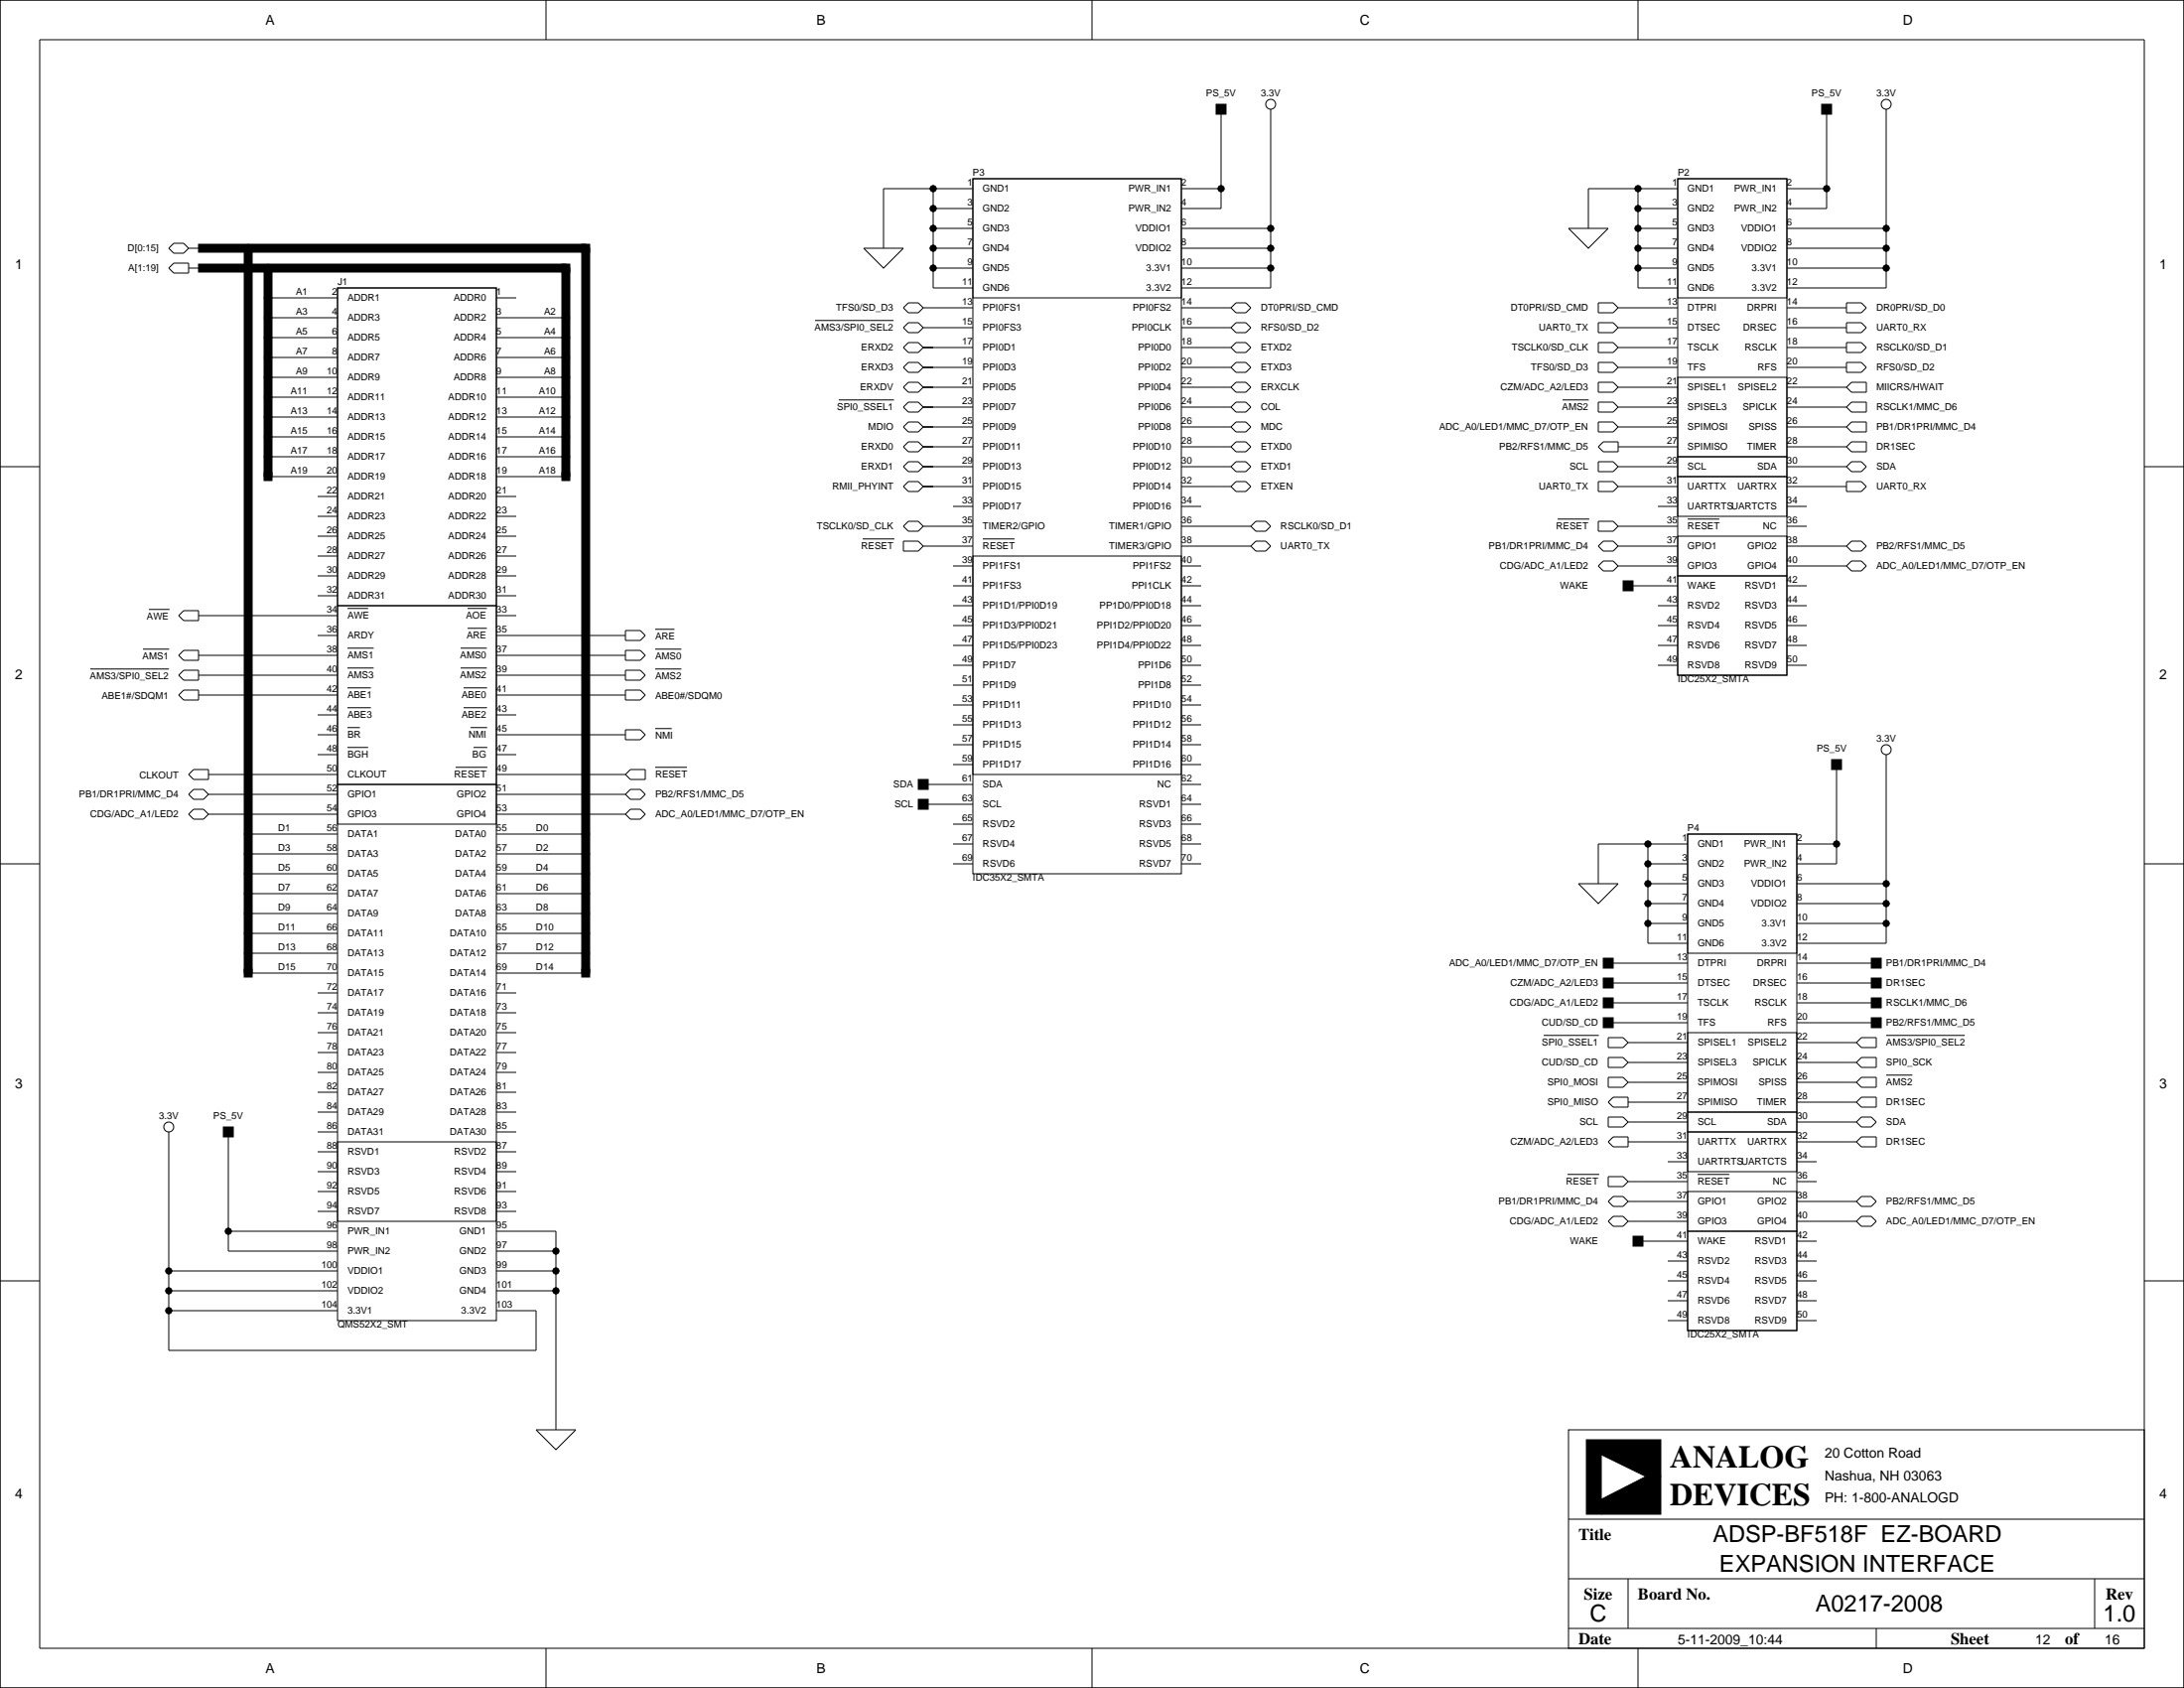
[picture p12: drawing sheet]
<svg xmlns="http://www.w3.org/2000/svg" width="559mm" height="432mm" viewBox="0 0 559 432" stroke-linecap="round" stroke-linejoin="round" font-family="sans-serif">
<g fill="none" stroke="#000" stroke-width=".25">
<path d="M0 0h558.8v431.8h-558.8zM10.2 10.2h538.4v411.4h-538.4zM139.7 0v10.2M279.4 0v10.2M419.1 0v10.2M312.4 27.9v25.4h-10.1M325.1 27.9v45.8h-22.8M467.4 27.9v25.4h-10.2M482.6 27.9v45.8h-25.4M238.8 48.3v25.4h10.1M238.8 58.4h10.1M238.8 53.3h10.1"/>
<path d="M248.9 45.7h53.4v30.5h-53.4zM248.9 45.7h53.4v177.8h-53.4zM248.9 48.3h-22.8v15.2M302.3 58.4h22.8M302.3 48.3h10.1M401.3 58.4h10.2l-5.1 5.1zM419.1 48.3v25.4h10.2M419.1 58.4h10.2M419.1 53.3h10.2M429.3 45.7h27.9v30.5h-27.9zM429.3 45.7h27.9v127h-27.9zM429.3 48.3h-22.9v10.1"/>
<path d="M457.2 58.4h25.4M457.2 48.3h10.2M43.2 63.5l1.2-1.3h2.6l1.3 1.3-1.3 1.3h-2.6zM43.2 68.6l1.2-1.3h3.9v2.5h-3.9zM48.3 63.5h2.5M48.3 68.6h2.5M68.6 76.2h17.8M86.4 73.7h40.6v81.2h-40.6zM86.4 73.7h40.6v264.1h-40.6zM127 76.2h5.1M221 63.5h10.1l-5 5.1zM232.4 77.5h2.5l1.3 1.2-1.3 1.3h-2.5l-1.3-1.3z"/>
<path d="M236.2 78.7h12.7M238.8 63.5h10.1M238.8 68.6h10.1M302.3 78.7h12.7M302.3 63.5h22.8M302.3 68.6h22.8M316.2 77.5h2.6l1.2 1.2-1.2 1.3h-2.6l-1.2-1.3zM408.9 77.5h3.8l1.3 1.2-1.3 1.3h-3.8zM414 78.7h15.3M419.1 63.5h10.2M419.1 68.6h10.2M457.2 78.7h15.2"/>
<path d="M457.2 63.5h25.4M457.2 68.6h25.4M472.4 77.5h3.8l1.3 1.2-1.3 1.3h-3.8zM68.6 96.5h17.8M68.6 91.4h17.8M68.6 86.4h17.8M68.6 81.3h17.8M127 96.5h17.8M127 91.4h17.8M127 86.4h17.8M127 81.3h17.8M208.5 82h20.1"/>
<path d="M231.1 83.8l1.3-1.2h2.5l1.3 1.2-1.3 1.3h-2.5zM231.1 88.9l1.3-1.3h2.5l1.3 1.3-1.3 1.3h-2.5zM232.4 97.8h2.5l1.3 1.3-1.3 1.2h-2.5l-1.3-1.2zM232.4 92.7h2.5l1.3 1.3-1.3 1.2h-2.5l-1.3-1.2zM236.2 83.8h12.7M236.2 94h12.7M236.2 99.1h12.7M236.2 88.9h12.7M302.3 83.8h12.7M302.3 94h12.7M302.3 99.1h12.7M302.3 88.9h12.7"/>
<path d="M315 83.8l1.2-1.2h2.6l1.2 1.2-1.2 1.3h-2.6zM315 99.1l1.2-1.3h2.6l1.2 1.3-1.2 1.2h-2.6zM315 94l1.2-1.3h2.6l1.2 1.3-1.2 1.2h-2.6zM315 88.9l1.2-1.3h2.6l1.2 1.3-1.2 1.3h-2.6zM408.9 82.6h3.8l1.3 1.2-1.3 1.3h-3.8zM408.9 87.6h3.8l1.3 1.3-1.3 1.3h-3.8zM408.9 92.7h3.8l1.3 1.3-1.3 1.2h-3.8zM408.9 97.8h3.8l1.3 1.3-1.3 1.2h-3.8zM414 83.8h15.3M414 94h15.3M414 99.1h15.3M414 88.9h15.3"/>
<path d="M429.3 96.5h27.9v20.3h-27.9zM457.2 83.8h15.2M457.2 94h15.2M457.2 99.1h15.2M457.2 88.9h15.2M472.4 82.6h3.8l1.3 1.2-1.3 1.3h-3.8zM472.4 99.1l1.3-1.3h3.8v2.5h-3.8zM472.4 92.7h3.8l1.3 1.3-1.3 1.2h-3.8zM472.4 87.6h3.8l1.3 1.3-1.3 1.3h-3.8zM0 119.4h10.2M68.6 116.8h17.8M68.6 111.8h17.8"/>
<path d="M68.6 106.7h17.8M68.6 101.6h17.8M127 116.8h17.8M127 111.8h17.8M127 106.7h17.8M127 101.6h17.8M214.6 102.3h14.1M231.1 109.2l1.3-1.3h2.5l1.3 1.3-1.3 1.3h-2.5zM231.1 114.3l1.3-1.3h2.5l1.3 1.3-1.3 1.3h-2.5zM232.4 102.9h2.5l1.3 1.2-1.3 1.3h-2.5l-1.3-1.3zM232.4 118.1h2.5l1.3 1.3-1.3 1.2h-2.5l-1.3-1.2zM236.2 114.3h12.7"/>
<path d="M236.2 119.4h12.7M236.2 109.2h12.7M236.2 104.1h12.7M302.3 114.3h12.7M302.3 119.4h12.7M302.3 109.2h12.7M302.3 104.1h12.7M315 104.1l1.2-1.2h2.6l1.2 1.2-1.2 1.3h-2.6zM315 109.2l1.2-1.3h2.6l1.2 1.3-1.2 1.3h-2.6zM315 114.3l1.2-1.3h2.6l1.2 1.3-1.2 1.3h-2.6zM316.2 118.1h2.6l1.2 1.3-1.2 1.2h-2.6l-1.2-1.2zM399.8 102.3h6.7"/>
<path d="M408.9 102.9h3.8l1.3 1.2-1.3 1.3h-3.8zM408.9 107.9h3.8l1.3 1.3-1.3 1.3h-3.8zM408.9 118.1h3.8l1.3 1.3-1.3 1.2h-3.8zM408.9 114.3l1.3-1.3h3.8v2.6h-3.8zM414 114.3h15.3M414 119.4h15.3M414 109.2h15.3M414 104.1h15.3M429.3 116.8h27.9v5.1h-27.9zM457.2 114.3h15.2M457.2 119.4h15.2M457.2 109.2h15.2"/>
<path d="M457.2 104.1h15.2M472.4 109.2l1.3-1.3h3.8v2.6h-3.8zM472.4 114.3l1.3-1.3h3.8v2.6h-3.8zM472.4 119.4l1.3-1.3h2.5l1.3 1.3-1.3 1.2h-2.5zM472.4 104.1l1.3-1.2h3.8v2.5h-3.8zM548.6 119.4h10.2M68.6 121.9h17.8M81.3 127h5.1M81.3 132.1h5.1M81.3 137.2h5.1M127 121.9h17.8M127 127h5.1"/>
<path d="M127 132.1h5.1M127 137.2h5.1M220.7 137.9h8.1M231.1 138.4h3.8l1.3 1.3-1.3 1.3h-3.8zM231.1 124.5l1.3-1.3h2.5l1.3 1.3-1.3 1.2h-2.5zM232.4 133.3h2.5l1.3 1.3-1.3 1.3h-2.5l-1.3-1.3zM236.2 139.7h12.7M236.2 134.6h12.7M236.2 124.5h12.7M243.8 129.5h5.1M251.5 137.9h8.1M302.3 139.7h17.7"/>
<path d="M302.3 134.6h17.7M302.3 124.5h12.7M302.3 129.5h5M315 124.5l1.2-1.3h2.6l1.2 1.3-1.2 1.2h-2.6zM320 134.6l1.3-1.3h2.5l1.3 1.3-1.3 1.3h-2.5zM321.3 138.4h2.5l1.3 1.3-1.3 1.3h-2.5l-1.3-1.3zM398.5 132.8h8.1M408.9 123.2h3.8l1.3 1.3-1.3 1.2h-3.8zM408.9 133.3h3.8l1.3 1.3-1.3 1.3h-3.8zM408.9 139.7l1.3-1.3h2.5l1.3 1.3-1.3 1.3h-2.5zM414 139.7h15.3M414 134.6h15.3"/>
<path d="M414 124.5h15.3M424.2 129.5h5.1M429.3 121.9h27.9v10.2h-27.9zM429.3 137.2h27.9v10.1h-27.9zM431.8 132.8h8.1M457.2 139.7h15.2M457.2 134.6h5.1M457.2 124.5h15.2M457.2 129.5h5.1M472.4 139.7l1.3-1.3h2.5l1.3 1.3-1.3 1.3h-2.5zM472.4 123.2h3.8l1.3 1.3-1.3 1.2h-3.8zM38.1 155.9h5.3"/>
<path d="M47 156.2h3.8v2.6h-3.8l-1.3-1.3zM50.8 157.5h35.6M81.3 142.2h5.1M81.3 147.3h5.1M81.3 152.4h5.1M86.4 154.9h40.6v45.8h-40.6zM88.9 155.6h5.3M119.6 155.6h5M127 157.5h5.1M127 142.2h5.1M127 147.3h5.1M127 152.4h5.1"/>
<path d="M243.8 144.8h5.1M243.8 149.9h5.1M243.8 154.9h5.1M248.9 142.2h53.4v55.9h-53.4zM302.3 144.8h5M302.3 149.9h5M302.3 154.9h5M408.9 144.8l1.3-1.3h2.5l1.3 1.3-1.3 1.2h-2.5zM414 144.8h15.3M416.6 149.9h12.7M424.2 154.9h5.1M429.3 147.3h27.9v25.4h-27.9z"/>
<path d="M457.2 144.8h15.2M457.2 149.9h5.1M457.2 154.9h5.1M472.4 144.8l1.3-1.3h2.5l1.3 1.3-1.3 1.2h-2.5zM23.1 171.1h20.1M36.6 166.1h6.7M45.7 172.7l1.3-1.3h3.8v2.6h-3.8zM45.7 177.8l1.3-1.3h3.8v2.6h-3.8zM47 166.4h3.8v2.5h-3.8l-1.3-1.3zM50.8 172.7h35.6M50.8 177.8h35.6M50.8 167.6h35.6"/>
<path d="M81.3 162.6h5.1M88.9 176h6M88.9 165.8h6.7M88.9 170.9h6.7M117.9 165.8h6.7M117.9 170.9h6.7M118.6 176h6M119.6 160.7h5M127 172.7h33M127 162.6h33M127 177.8h33M127 167.6h33"/>
<path d="M160 161.3h3.8l1.3 1.3-1.3 1.2h-3.8zM160 166.4h3.8l1.3 1.2-1.3 1.3h-3.8zM160 171.4h3.8l1.3 1.3-1.3 1.3h-3.8zM160 176.5h3.8l1.3 1.3-1.3 1.3h-3.8zM167.6 171.1h6.7M167.6 166.1h6.7M167.6 161h5M243.8 160h5.1M243.8 165.1h5.1M243.8 170.2h5.1M243.8 175.3h5.1M302.3 160h5"/>
<path d="M302.3 165.1h5M302.3 170.2h5M302.3 175.3h5M424.2 160h5.1M424.2 165.1h5.1M424.2 170.2h5.1M457.2 160h5.1M457.2 165.1h5.1M457.2 170.2h5.1M48.3 198.1l1.2-1.3h3.8v2.6h-3.8zM53.3 198.1h33.1M81.3 188h5.1"/>
<path d="M81.3 182.9h5.1M81.3 193h5.1M88.9 181h6M88.9 186.1h3.2M88.9 191.2h5.3M116.6 196.3h8.1M118.6 181h6M120.4 186.1h4.2M121.2 191.2h3.5M127 188h33M127 198.1h33M127 182.9h5.1"/>
<path d="M127 193h5.1M160 186.7h3.8l1.3 1.3-1.3 1.2h-3.8zM160 198.1l1.3-1.3h3.8v2.6h-3.8zM167.6 196.3h8.2M167.6 186.4h4.3M243.8 180.3h5.1M243.8 190.5h5.1M243.8 195.6h5.1M243.8 185.4h5.1M302.3 180.3h5M302.3 190.5h5M302.3 195.6h5"/>
<path d="M302.3 185.4h5M469.9 195.6v25.4h-10.2M482.6 193v48.3h-22.9M48.3 203.2l1.2-1.3h2.6l1.2 1.3-1.2 1.3h-2.6zM49.5 207h2.6l1.2 1.3-1.2 1.2h-2.6l-1.2-1.2zM53.3 203.2h33.1M53.3 208.3h33.1M63.5 218.4h22.9M63.5 213.4h22.9M86.4 200.7h40.6v10.1h-40.6zM127 203.2h33M127 208.3h33"/>
<path d="M127 218.4h22.9M127 213.4h22.9M160 203.2l1.3-1.3h2.5l1.3 1.3-1.3 1.3h-2.5zM161.3 207h2.5l1.3 1.3-1.3 1.2h-2.5l-1.3-1.2zM236.2 200.7h12.7M236.2 205.7h12.7M243.8 215.9h5.1M243.8 210.8h5.1M302.3 215.9h5M302.3 200.7h5M302.3 205.7h5M302.3 210.8h5"/>
<path d="M421.6 215.9v25.4h10.2M431.8 213.4h27.9v30.4h-27.9zM431.8 213.4h27.9v127h-27.9zM431.8 215.9h-22.9v10.2M459.7 215.9h10.2M0 221h10.2M63.5 238.8h22.9M63.5 233.7h22.9M63.5 228.6h22.9M63.5 223.5h22.9M127 238.8h22.9M127 233.7h22.9"/>
<path d="M127 228.6h22.9M127 223.5h22.9M243.8 221h5.1M302.3 221h5M403.9 226.1h10.1l-5.1 5zM421.6 236.2h10.2M421.6 231.1h10.2M421.6 226.1h10.2M421.6 221h10.2M459.7 236.2h22.9M459.7 231.1h22.9M459.7 226.1h22.9"/>
<path d="M548.6 221h10.2M63.5 248.9h22.9M63.5 243.8h22.9M81.3 259.1h5.1M81.3 254h5.1M127 248.9h22.9M127 243.8h22.9M127 259.1h5.1M127 254h5.1M411.5 246.4h20.3M411.5 251.5h20.3M411.5 256.5h20.3"/>
<path d="M459.7 246.4h20.4M459.7 251.5h20.4M459.7 256.5h20.4M81.3 274.3h5.1M81.3 264.2h5.1M81.3 269.2h5.1M81.3 279.4h5.1M127 274.3h5.1M127 264.2h5.1M127 269.2h5.1M127 279.4h5.1M395 264.9h14.1"/>
<path d="M411.5 261.6h20.3M411.5 265.4h3.8l1.3 1.3-1.3 1.3h-3.8zM411.5 270.5h3.8l1.3 1.3-1.3 1.2h-3.8zM411.5 275.6h3.8l1.3 1.3-1.3 1.2h-3.8zM416.6 266.7h15.2M416.6 271.8h15.2M416.6 276.9h15.2M431.8 264.2h27.9v20.3h-27.9zM459.7 266.7h15.3M459.7 271.8h15.3M459.7 276.9h15.3M459.7 261.6h20.4"/>
<path d="M476.2 270.5h3.9v2.5h-3.9l-1.2-1.2zM476.2 275.6h3.9v2.5h-3.9l-1.2-1.2zM476.2 265.4h3.9v2.6h-3.9l-1.2-1.3zM482.6 264.9h20.1M482.6 275h6.7M43.2 289.6v55.8h94v-10.1h-10.2M58.4 289.6v30.4h28M81.3 294.6h5.1M81.3 299.7h5.1M81.3 289.6h5.1M81.3 284.5h5.1M86.4 292.1h40.6v20.3h-40.6z"/>
<path d="M127 294.6h5.1M127 299.7h5.1M127 289.6h5.1M127 284.5h5.1M411.5 285.8h3.8l1.3 1.2-1.3 1.3h-3.8zM412.7 280.7h3.9v2.5h-3.9l-1.2-1.3zM412.7 290.8h3.9v2.6h-3.9l-1.2-1.3zM416.6 281.9h15.2M416.6 287h15.2M416.6 292.1h15.2M426.7 297.2h5.1M431.8 289.6h27.9v10.1h-27.9z"/>
<path d="M431.8 284.5h27.9v5.1h-27.9zM459.7 281.9h15.3M459.7 287h15.3M459.7 292.1h15.3M459.7 297.2h5.1M476.2 280.7h3.9v2.5h-3.9l-1.2-1.3zM476.2 290.8h3.9v2.6h-3.9l-1.2-1.3zM476.2 285.8h2.6l1.3 1.2-1.3 1.3h-2.6l-1.2-1.3zM58.4 315h28M81.3 304.8h5.1M81.3 309.9h5.1M127 315h15.2v50.8"/>
<path d="M127 304.8h5.1M127 309.9h5.1M401.1 300.4h8.1M411.5 301h3.8l1.3 1.3-1.3 1.2h-3.8zM412.7 306.1h2.6l1.3 1.2-1.3 1.3h-2.6l-1.2-1.3zM412.7 311.1h2.6l1.3 1.3-1.3 1.3h-2.6l-1.2-1.3zM416.6 302.3h15.2M416.6 307.3h15.2M416.6 312.4h15.2M419.1 317.5h12.7M431.8 304.8h27.9v10.2h-27.9zM431.8 315h27.9v25.4h-27.9z"/>
<path d="M434.3 300.4h8.2M459.7 302.3h5.1M459.7 307.3h15.3M459.7 312.4h15.3M459.7 317.5h5.1M476.2 311.1h2.6l1.3 1.3-1.3 1.3h-2.6l-1.2-1.3zM476.2 306.1h2.6l1.3 1.2-1.3 1.3h-2.6l-1.2-1.3zM0 327.7h10.2M43.2 330.2h43.2M43.2 325.1h43.2M43.2 335.3h43.2M127 330.2h15.2"/>
<path d="M127 325.1h15.2M127 320h15.2M426.7 327.7h5.1M426.7 322.6h5.1M426.7 332.7h5.1M426.7 337.8h5.1M459.7 327.7h5.1M459.7 322.6h5.1M459.7 332.7h5.1M459.7 337.8h5.1M548.6 327.7h10.2M137.2 365.8h10.1l-5.1 5z"/>
<path d="M401.3 365.8h147.3v55.8h-147.3zM401.3 388.6h147.3M401.3 403.9h147.3M401.3 416.6h147.3M416.6 403.9v12.7M480.1 416.6v5M535.9 403.9v12.7M139.7 421.6v10.2M279.4 421.6v10.2M419.1 421.6v10.2"/>
<circle cx="325.1" cy="26.7" r="1.27"/>
<circle cx="482.6" cy="26.7" r="1.27"/>
<circle cx="238.8" cy="58.4" r=".76"/>
<circle cx="238.8" cy="48.3" r=".76"/>
<circle cx="238.8" cy="53.3" r=".76"/>
<circle cx="312.4" cy="48.3" r=".76"/>
<circle cx="325.1" cy="58.4" r=".76"/>
<circle cx="419.1" cy="58.4" r=".76"/>
<circle cx="419.1" cy="48.3" r=".76"/>
<circle cx="419.1" cy="53.3" r=".76"/>
<circle cx="467.4" cy="48.3" r=".76"/>
<circle cx="482.6" cy="58.4" r=".76"/>
<circle cx="238.8" cy="68.6" r=".76"/>
<circle cx="238.8" cy="63.5" r=".76"/>
<circle cx="325.1" cy="63.5" r=".76"/>
<circle cx="325.1" cy="68.6" r=".76"/>
<circle cx="419.1" cy="68.6" r=".76"/>
<circle cx="419.1" cy="63.5" r=".76"/>
<circle cx="482.6" cy="63.5" r=".76"/>
<circle cx="482.6" cy="68.6" r=".76"/>
<circle cx="482.6" cy="191.8" r="1.27"/>
<circle cx="421.6" cy="215.9" r=".76"/>
<circle cx="469.9" cy="215.9" r=".76"/>
<circle cx="421.6" cy="231.1" r=".76"/>
<circle cx="421.6" cy="226.1" r=".76"/>
<circle cx="421.6" cy="221" r=".76"/>
<circle cx="421.6" cy="236.2" r=".76"/>
<circle cx="482.6" cy="231.1" r=".76"/>
<circle cx="482.6" cy="226.1" r=".76"/>
<circle cx="482.6" cy="236.2" r=".76"/>
<circle cx="43.2" cy="288.3" r="1.27"/>
<circle cx="58.4" cy="315" r=".76"/>
<circle cx="43.2" cy="335.3" r=".76"/>
<circle cx="43.2" cy="325.1" r=".76"/>
<circle cx="43.2" cy="330.2" r=".76"/>
<circle cx="142.2" cy="325.1" r=".76"/>
<circle cx="142.2" cy="330.2" r=".76"/>
<circle cx="142.2" cy="320" r=".76"/>
</g>
<g fill="#000" stroke="#000" stroke-width=".25">
<path d="M311.1 26.7h2.6v2.5h-2.6z" fill-rule="evenodd"/>
<path d="M466.1 26.7h2.5v2.5h-2.5z" fill-rule="evenodd"/>
<path d="M50.8 67.6h17.8v2h-17.8z" fill-rule="evenodd"/>
<path d="M50.8 62.5h12.7v2h-12.7z" fill-rule="evenodd"/>
<path d="M63.5 62.5h86.4v2h-86.4z" fill-rule="evenodd"/>
<path d="M67.6 68.6h2v7.6h-2z" fill-rule="evenodd"/>
<path d="M68.6 67.6h76.2v2h-76.2z" fill-rule="evenodd"/>
<path d="M143.8 67.6h2v2h-2z" fill-rule="evenodd"/>
<path d="M148.8 62.5h2.1v2h-2.1z" fill-rule="evenodd"/>
<path d="M67.6 91.4h2v5.1h-2z" fill-rule="evenodd"/>
<path d="M67.6 86.4h2v5h-2z" fill-rule="evenodd"/>
<path d="M67.6 81.3h2v5.1h-2z" fill-rule="evenodd"/>
<path d="M67.6 76.2h2v5.1h-2z" fill-rule="evenodd"/>
<path d="M143.8 91.4h2v5.1h-2z" fill-rule="evenodd"/>
<path d="M143.8 86.4h2v5h-2z" fill-rule="evenodd"/>
<path d="M143.8 81.3h2v5.1h-2z" fill-rule="evenodd"/>
<path d="M143.8 68.6h2v12.7h-2z" fill-rule="evenodd"/>
<path d="M67.6 111.8h2v5h-2z" fill-rule="evenodd"/>
<path d="M67.6 106.7h2v5.1h-2z" fill-rule="evenodd"/>
<path d="M67.6 101.6h2v5.1h-2z" fill-rule="evenodd"/>
<path d="M67.6 96.5h2v5.1h-2z" fill-rule="evenodd"/>
<path d="M143.8 111.8h2v5h-2z" fill-rule="evenodd"/>
<path d="M143.8 106.7h2v5.1h-2z" fill-rule="evenodd"/>
<path d="M143.8 101.6h2v5.1h-2z" fill-rule="evenodd"/>
<path d="M143.8 96.5h2v5.1h-2z" fill-rule="evenodd"/>
<path d="M67.6 116.8h2v5.1h-2z" fill-rule="evenodd"/>
<path d="M67.6 120.9h2v2h-2z" fill-rule="evenodd"/>
<path d="M143.8 116.8h2v5.1h-2z" fill-rule="evenodd"/>
<path d="M143.8 120.9h2v2h-2z" fill-rule="evenodd"/>
<path d="M415.3 148.6h2.5v2.5h-2.5z" fill-rule="evenodd"/>
<path d="M468.6 194.3h2.6v2.5h-2.6z" fill-rule="evenodd"/>
<path d="M62.5 213.4h2v5h-2z" fill-rule="evenodd"/>
<path d="M62.5 63.5h2v149.9h-2z" fill-rule="evenodd"/>
<path d="M148.8 213.4h2.1v5h-2.1z" fill-rule="evenodd"/>
<path d="M148.8 63.5h2.1v149.9h-2.1z" fill-rule="evenodd"/>
<path d="M234.9 199.4h2.6v2.5h-2.6z" fill-rule="evenodd"/>
<path d="M234.9 204.5h2.6v2.5h-2.6z" fill-rule="evenodd"/>
<path d="M62.5 233.7h2v5.1h-2z" fill-rule="evenodd"/>
<path d="M62.5 228.6h2v5.1h-2z" fill-rule="evenodd"/>
<path d="M62.5 223.5h2v5.1h-2z" fill-rule="evenodd"/>
<path d="M62.5 218.4h2v5.1h-2z" fill-rule="evenodd"/>
<path d="M148.8 233.7h2.1v5.1h-2.1z" fill-rule="evenodd"/>
<path d="M148.8 228.6h2.1v5.1h-2.1z" fill-rule="evenodd"/>
<path d="M148.8 223.5h2.1v5.1h-2.1z" fill-rule="evenodd"/>
<path d="M148.8 218.4h2.1v5.1h-2.1z" fill-rule="evenodd"/>
<path d="M62.5 243.8h2v5.1h-2z" fill-rule="evenodd"/>
<path d="M62.5 238.8h2v5h-2z" fill-rule="evenodd"/>
<path d="M62.5 247.9h2v2h-2z" fill-rule="evenodd"/>
<path d="M148.8 243.8h2.1v5.1h-2.1z" fill-rule="evenodd"/>
<path d="M148.8 238.8h2.1v5h-2.1z" fill-rule="evenodd"/>
<path d="M148.8 247.9h2.1v2h-2.1z" fill-rule="evenodd"/>
<path d="M410.2 245.1h2.5v2.5h-2.5z" fill-rule="evenodd"/>
<path d="M410.2 255.3h2.5v2.5h-2.5z" fill-rule="evenodd"/>
<path d="M410.2 250.2h2.5v2.5h-2.5z" fill-rule="evenodd"/>
<path d="M478.8 245.1h2.5v2.5h-2.5z" fill-rule="evenodd"/>
<path d="M478.8 250.2h2.5v2.5h-2.5z" fill-rule="evenodd"/>
<path d="M478.8 255.3h2.5v2.5h-2.5z" fill-rule="evenodd"/>
<path d="M410.2 260.3h2.5v2.6h-2.5z" fill-rule="evenodd"/>
<path d="M478.8 260.3h2.5v2.6h-2.5z" fill-rule="evenodd"/>
<path d="M57.1 288.3h2.6v2.5h-2.6z" fill-rule="evenodd"/>
<path d="M417.8 316.2h2.6v2.6h-2.6z" fill-rule="evenodd"/>
<path d="M409.7 368.3h15.2v9.4h-3.8l-11.4-5.6z" fill-rule="evenodd"/>
<path d="M405.9 368.3h3.8v19h-3.8z" fill-rule="evenodd"/>
<path d="M409.7 383.5l11.4-5.8h3.8v9.6h-15.2z" fill-rule="evenodd"/>
<circle cx="238.8" cy="58.4" r=".76"/>
<circle cx="238.8" cy="48.3" r=".76"/>
<circle cx="238.8" cy="53.3" r=".76"/>
<circle cx="312.4" cy="48.3" r=".76"/>
<circle cx="325.1" cy="58.4" r=".76"/>
<circle cx="419.1" cy="58.4" r=".76"/>
<circle cx="419.1" cy="48.3" r=".76"/>
<circle cx="419.1" cy="53.3" r=".76"/>
<circle cx="467.4" cy="48.3" r=".76"/>
<circle cx="482.6" cy="58.4" r=".76"/>
<circle cx="238.8" cy="68.6" r=".76"/>
<circle cx="238.8" cy="63.5" r=".76"/>
<circle cx="325.1" cy="63.5" r=".76"/>
<circle cx="325.1" cy="68.6" r=".76"/>
<circle cx="419.1" cy="68.6" r=".76"/>
<circle cx="419.1" cy="63.5" r=".76"/>
<circle cx="482.6" cy="63.5" r=".76"/>
<circle cx="482.6" cy="68.6" r=".76"/>
<circle cx="421.6" cy="215.9" r=".76"/>
<circle cx="469.9" cy="215.9" r=".76"/>
<circle cx="421.6" cy="231.1" r=".76"/>
<circle cx="421.6" cy="226.1" r=".76"/>
<circle cx="421.6" cy="221" r=".76"/>
<circle cx="421.6" cy="236.2" r=".76"/>
<circle cx="482.6" cy="231.1" r=".76"/>
<circle cx="482.6" cy="226.1" r=".76"/>
<circle cx="482.6" cy="236.2" r=".76"/>
<circle cx="58.4" cy="315" r=".76"/>
<circle cx="43.2" cy="335.3" r=".76"/>
<circle cx="43.2" cy="325.1" r=".76"/>
<circle cx="43.2" cy="330.2" r=".76"/>
<circle cx="142.2" cy="325.1" r=".76"/>
<circle cx="142.2" cy="330.2" r=".76"/>
<circle cx="142.2" cy="320" r=".76"/>
</g>
<g font-size="8.1">
<text x="427.2" y="375.3">ANALOG</text>
<text x="427.2" y="385">DEVICES</text>
</g>
<g font-size="6">
<text x="438.2" y="394.6">ADSP-BF518F EZ-BOARD</text>
<text x="439.9" y="402.2">EXPANSION INTERFACE</text>
<text x="464.5" y="412.4">A0217-2008</text>
<text x="406.8" y="414.9">C</text>
<text x="538.1" y="414.9">1.0</text>
</g>
<g font-size="4.2">
<text x="403.9" y="393.9">Title</text>
<text x="405.3" y="409.1">Size</text>
<text x="419.1" y="409.1">Board No.</text>
<text x="538.8" y="409.1">Rev</text>
<text x="403.9" y="420.5">Date</text>
<text x="499.1" y="420.5">Sheet</text>
<text x="528.3" y="420.5">of</text>
</g>
<g font-size="3.5">
<text x="67.9" y="6.3">A</text>
<text x="208.9" y="6.3">B</text>
<text x="348" y="6.3">C</text>
<text x="486.9" y="6.3">D</text>
<text x="3.8" y="68.8">1</text>
<text x="552.5" y="68.8">1</text>
<text x="3.8" y="173.7">2</text>
<text x="552.5" y="173.7">2</text>
<text x="3.8" y="278.3">3</text>
<text x="552.5" y="278.3">3</text>
<text x="466.9" y="372.8">20 Cotton Road</text>
<text x="3.8" y="383.3">4</text>
<text x="466.9" y="378.7">Nashua, NH 03063</text>
<text x="552.5" y="383.3">4</text>
<text x="466.9" y="384.3">PH: 1-800-ANALOGD</text>
<text x="429.3" y="420.6">5-11-2009_10:44</text>
<text x="520.7" y="420.6">12</text>
<text x="538.5" y="420.6">16</text>
<text x="67.9" y="428">A</text>
<text x="208.9" y="428">B</text>
<text x="348" y="428">C</text>
<text x="486.9" y="428">D</text>
</g>
<g font-size="2.5">
<text x="308.6" y="24.7">PS_5V</text>
<text x="322.6" y="24.7">3.3V</text>
<text x="463.5" y="24.7">PS_5V</text>
<text x="480.1" y="24.7">3.3V</text>
<text x="247.5" y="47.5">1</text>
<text x="248.9" y="45">P3</text>
<text x="302.3" y="47.5">2</text>
<text x="427.9" y="47.5">1</text>
<text x="429.3" y="45">P2</text>
<text x="457.2" y="47.5">2</text>
<text x="247.5" y="52.6">3</text>
<text x="251.5" y="49.1">GND1</text>
<text x="288.7" y="49.1">PWR_IN1</text>
<text x="302.3" y="52.6">4</text>
<text x="427.9" y="52.6">3</text>
<text x="431.8" y="49.1">GND1</text>
<text x="443.7" y="49.1">PWR_IN1</text>
<text x="457.2" y="52.6">4</text>
<text x="247.5" y="57.7">5</text>
<text x="251.5" y="54.2">GND2</text>
<text x="251.5" y="59.3">GND3</text>
<text x="288.7" y="54.2">PWR_IN2</text>
<text x="290.5" y="59.3">VDDIO1</text>
<text x="302.3" y="57.7">6</text>
<text x="427.9" y="57.7">5</text>
<text x="431.8" y="54.2">GND2</text>
<text x="431.8" y="59.3">GND3</text>
<text x="443.7" y="54.2">PWR_IN2</text>
<text x="445.5" y="59.3">VDDIO1</text>
<text x="457.2" y="57.7">6</text>
<text x="32.7" y="64.4">D[0:15]</text>
<text x="247.5" y="62.8">7</text>
<text x="251.5" y="64.4">GND4</text>
<text x="290.5" y="64.4">VDDIO2</text>
<text x="302.3" y="62.8">8</text>
<text x="427.9" y="62.8">7</text>
<text x="431.8" y="64.4">GND4</text>
<text x="445.5" y="64.4">VDDIO2</text>
<text x="457.2" y="62.8">8</text>
<text x="32.8" y="69.5">A[1:19]</text>
<text x="247.5" y="67.8">9</text>
<text x="251.5" y="69.5">GND5</text>
<text x="293.3" y="69.5">3.3V1</text>
<text x="302.3" y="67.8">10</text>
<text x="427.9" y="67.8">9</text>
<text x="431.8" y="69.5">GND5</text>
<text x="448.2" y="69.5">3.3V1</text>
<text x="457.2" y="67.8">10</text>
<text x="75.7" y="75.5">A1</text>
<text x="85" y="75.5">2</text>
<text x="86.4" y="72.9">J1</text>
<text x="88.9" y="77.1">ADDR1</text>
<text x="116.1" y="77.1">ADDR0</text>
<text x="127" y="75.5">1</text>
<text x="246.2" y="72.9">11</text>
<text x="251.5" y="74.5">GND6</text>
<text x="293.3" y="74.5">3.3V2</text>
<text x="302.3" y="72.9">12</text>
<text x="426.5" y="72.9">11</text>
<text x="431.8" y="74.5">GND6</text>
<text x="448.2" y="74.5">3.3V2</text>
<text x="457.2" y="72.9">12</text>
<text x="75.7" y="80.5">A3</text>
<text x="85" y="80.5">4</text>
<text x="88.9" y="82.2">ADDR3</text>
<text x="116.1" y="82.2">ADDR2</text>
<text x="127" y="80.5">3</text>
<text x="139.2" y="80.5">A2</text>
<text x="213.9" y="79.6">TFS0/SD_D3</text>
<text x="246.2" y="78">13</text>
<text x="246.2" y="83.1">15</text>
<text x="251.5" y="79.6">PPI0FS1</text>
<text x="289.8" y="79.6">PPI0FS2</text>
<text x="302.3" y="83.1">16</text>
<text x="302.3" y="78">14</text>
<text x="322.6" y="79.6">DT0PRI/SD_CMD</text>
<text x="386.5" y="79.6">DT0PRI/SD_CMD</text>
<text x="426.5" y="78">13</text>
<text x="426.5" y="83.1">15</text>
<text x="431.8" y="79.6">DTPRI</text>
<text x="447" y="79.6">DRPRI</text>
<text x="457.2" y="78">14</text>
<text x="457.2" y="83.1">16</text>
<text x="480.1" y="79.6">DR0PRI/SD_D0</text>
<text x="75.7" y="85.6">A5</text>
<text x="85" y="85.6">6</text>
<text x="88.9" y="87.2">ADDR5</text>
<text x="116.1" y="87.2">ADDR4</text>
<text x="127" y="85.6">5</text>
<text x="139.2" y="85.6">A4</text>
<text x="208.4" y="84.7">AMS3/SPI0_SEL2</text>
<text x="220.4" y="89.8">ERXD2</text>
<text x="246.2" y="88.2">17</text>
<text x="251.5" y="89.8">PPI0D1</text>
<text x="251.5" y="84.7">PPI0FS3</text>
<text x="289.6" y="84.7">PPI0CLK</text>
<text x="291.2" y="89.8">PPI0D0</text>
<text x="302.3" y="88.2">18</text>
<text x="322.6" y="84.7">RFS0/SD_D2</text>
<text x="322.6" y="89.8">ETXD2</text>
<text x="386.8" y="89.8">TSCLK0/SD_CLK</text>
<text x="393.8" y="84.7">UART0_TX</text>
<text x="426.5" y="88.2">17</text>
<text x="431.8" y="89.8">TSCLK</text>
<text x="431.8" y="84.7">DTSEC</text>
<text x="446" y="84.7">DRSEC</text>
<text x="446.4" y="89.8">RSCLK</text>
<text x="457.2" y="88.2">18</text>
<text x="480.1" y="89.8">RSCLK0/SD_D1</text>
<text x="480.1" y="84.7">UART0_RX</text>
<text x="75.7" y="90.7">A7</text>
<text x="75.7" y="95.8">A9</text>
<text x="83.6" y="95.8">10</text>
<text x="85" y="90.7">8</text>
<text x="88.9" y="92.3">ADDR7</text>
<text x="116.1" y="92.3">ADDR6</text>
<text x="127" y="90.7">7</text>
<text x="127" y="95.8">9</text>
<text x="139.2" y="90.7">A6</text>
<text x="139.2" y="95.8">A8</text>
<text x="220.4" y="94.9">ERXD3</text>
<text x="246.2" y="93.2">19</text>
<text x="251.5" y="94.9">PPI0D3</text>
<text x="291.2" y="94.9">PPI0D2</text>
<text x="302.3" y="93.2">20</text>
<text x="322.6" y="94.9">ETXD3</text>
<text x="391.7" y="94.9">TFS0/SD_D3</text>
<text x="426.5" y="93.2">19</text>
<text x="431.8" y="94.9">TFS</text>
<text x="449.7" y="94.9">RFS</text>
<text x="457.2" y="93.2">20</text>
<text x="480.1" y="94.9">RFS0/SD_D2</text>
<text x="74.3" y="100.9">A11</text>
<text x="83.6" y="100.9">12</text>
<text x="88.9" y="97.4">ADDR9</text>
<text x="116.1" y="97.4">ADDR8</text>
<text x="127" y="100.9">11</text>
<text x="137.8" y="100.9">A10</text>
<text x="220.1" y="99.9">ERXDV</text>
<text x="246.2" y="98.3">21</text>
<text x="251.5" y="99.9">PPI0D5</text>
<text x="291.2" y="99.9">PPI0D4</text>
<text x="302.3" y="98.3">22</text>
<text x="322.6" y="99.9">ERXCLK</text>
<text x="383.9" y="99.9">CZM/ADC_A2/LED3</text>
<text x="426.5" y="98.3">21</text>
<text x="431.8" y="99.9">SPISEL1</text>
<text x="444.6" y="99.9">SPISEL2</text>
<text x="457.2" y="98.3">22</text>
<text x="480.1" y="99.9">MIICRS/HWAIT</text>
<text x="74.3" y="105.9">A13</text>
<text x="83.6" y="105.9">14</text>
<text x="88.9" y="107.6">ADDR13</text>
<text x="88.9" y="102.5">ADDR11</text>
<text x="114.7" y="102.5">ADDR10</text>
<text x="114.7" y="107.6">ADDR12</text>
<text x="127" y="105.9">13</text>
<text x="137.8" y="105.9">A12</text>
<text x="214.2" y="105">SPI0_SSEL1</text>
<text x="246.2" y="103.4">23</text>
<text x="251.5" y="105">PPI0D7</text>
<text x="291.2" y="105">PPI0D6</text>
<text x="302.3" y="103.4">24</text>
<text x="322.6" y="105">COL</text>
<text x="399.7" y="105">AMS2</text>
<text x="426.5" y="103.4">23</text>
<text x="431.8" y="105">SPISEL3</text>
<text x="445.9" y="105">SPICLK</text>
<text x="457.2" y="103.4">24</text>
<text x="480.1" y="105">RSCLK1/MMC_D6</text>
<text x="74.3" y="111">A15</text>
<text x="83.6" y="111">16</text>
<text x="88.9" y="112.6">ADDR15</text>
<text x="114.7" y="112.6">ADDR14</text>
<text x="127" y="111">15</text>
<text x="137.8" y="111">A14</text>
<text x="222.2" y="110.1">MDIO</text>
<text x="246.2" y="113.6">27</text>
<text x="246.2" y="108.5">25</text>
<text x="251.5" y="110.1">PPI0D9</text>
<text x="291.2" y="110.1">PPI0D8</text>
<text x="302.3" y="113.6">28</text>
<text x="302.3" y="108.5">26</text>
<text x="322.6" y="110.1">MDC</text>
<text x="368.3" y="110.1">ADC_A0/LED1/MMC_D7/OTP_EN</text>
<text x="426.5" y="108.5">25</text>
<text x="426.5" y="113.6">27</text>
<text x="431.8" y="110.1">SPIMOSI</text>
<text x="447.4" y="110.1">SPISS</text>
<text x="457.2" y="108.5">26</text>
<text x="457.2" y="113.6">28</text>
<text x="480.1" y="110.1">PB1/DR1PRI/MMC_D4</text>
<text x="74.3" y="116.1">A17</text>
<text x="83.6" y="116.1">18</text>
<text x="88.9" y="117.7">ADDR17</text>
<text x="114.7" y="117.7">ADDR16</text>
<text x="127" y="116.1">17</text>
<text x="137.8" y="116.1">A16</text>
<text x="220.4" y="115.2">ERXD0</text>
<text x="246.2" y="118.6">29</text>
<text x="251.5" y="115.2">PPI0D11</text>
<text x="289.8" y="115.2">PPI0D10</text>
<text x="302.3" y="118.6">30</text>
<text x="322.6" y="115.2">ETXD0</text>
<text x="383.6" y="115.2">PB2/RFS1/MMC_D5</text>
<text x="426.5" y="118.6">29</text>
<text x="431.8" y="115.2">SPIMISO</text>
<text x="447" y="115.2">TIMER</text>
<text x="457.2" y="118.6">30</text>
<text x="480.1" y="115.2">DR1SEC</text>
<text x="74.3" y="121.2">A19</text>
<text x="83.6" y="121.2">20</text>
<text x="88.9" y="122.8">ADDR19</text>
<text x="114.7" y="122.8">ADDR18</text>
<text x="127" y="121.2">19</text>
<text x="137.8" y="121.2">A18</text>
<text x="213" y="125.3">RMII_PHYINT</text>
<text x="220.4" y="120.3">ERXD1</text>
<text x="246.2" y="123.7">31</text>
<text x="251.5" y="120.3">PPI0D13</text>
<text x="251.5" y="125.3">PPI0D15</text>
<text x="289.8" y="120.3">PPI0D12</text>
<text x="289.8" y="125.3">PPI0D14</text>
<text x="302.3" y="123.7">32</text>
<text x="322.6" y="120.3">ETXD1</text>
<text x="322.6" y="125.3">ETXEN</text>
<text x="393.8" y="125.3">UART0_TX</text>
<text x="401.6" y="120.3">SCL</text>
<text x="426.5" y="123.7">31</text>
<text x="431.8" y="120.3">SCL</text>
<text x="431.8" y="125.3">UARTTX</text>
<text x="444.5" y="125.3">UARTRX</text>
<text x="449.6" y="120.3">SDA</text>
<text x="457.2" y="123.7">32</text>
<text x="480.1" y="120.3">SDA</text>
<text x="480.1" y="125.3">UART0_RX</text>
<text x="83.6" y="126.3">22</text>
<text x="83.6" y="131.3">24</text>
<text x="88.9" y="127.9">ADDR21</text>
<text x="114.7" y="127.9">ADDR20</text>
<text x="127" y="126.3">21</text>
<text x="127" y="131.3">23</text>
<text x="246.2" y="128.8">33</text>
<text x="251.5" y="130.4">PPI0D17</text>
<text x="289.8" y="130.4">PPI0D16</text>
<text x="302.3" y="128.8">34</text>
<text x="426.5" y="128.8">33</text>
<text x="431.8" y="130.4">UARTRTSUARTCTS</text>
<text x="457.2" y="128.8">34</text>
<text x="83.6" y="136.4">26</text>
<text x="88.9" y="133">ADDR23</text>
<text x="114.7" y="133">ADDR22</text>
<text x="127" y="136.4">25</text>
<text x="209" y="135.5">TSCLK0/SD_CLK</text>
<text x="246.2" y="133.9">35</text>
<text x="251.5" y="135.5">TIMER2/GPIO</text>
<text x="283.8" y="135.5">TIMER1/GPIO</text>
<text x="302.3" y="133.9">36</text>
<text x="327.7" y="135.5">RSCLK0/SD_D1</text>
<text x="398.2" y="135.5">RESET</text>
<text x="426.5" y="133.9">35</text>
<text x="431.8" y="135.5">RESET</text>
<text x="451.1" y="135.5">NC</text>
<text x="457.2" y="133.9">36</text>
<text x="83.6" y="141.5">28</text>
<text x="88.9" y="143.1">ADDR27</text>
<text x="88.9" y="138">ADDR25</text>
<text x="114.7" y="143.1">ADDR26</text>
<text x="114.7" y="138">ADDR24</text>
<text x="127" y="141.5">27</text>
<text x="220.4" y="140.6">RESET</text>
<text x="246.2" y="139">37</text>
<text x="251.5" y="140.6">RESET</text>
<text x="283.8" y="140.6">TIMER3/GPIO</text>
<text x="302.3" y="139">38</text>
<text x="327.7" y="140.6">UART0_TX</text>
<text x="380.9" y="140.6">PB1/DR1PRI/MMC_D4</text>
<text x="426.5" y="139">37</text>
<text x="431.8" y="140.6">GPIO1</text>
<text x="447.1" y="140.6">GPIO2</text>
<text x="457.2" y="139">38</text>
<text x="480.1" y="140.6">PB2/RFS1/MMC_D5</text>
<text x="83.6" y="146.6">30</text>
<text x="88.9" y="148.2">ADDR29</text>
<text x="114.7" y="148.2">ADDR28</text>
<text x="127" y="146.6">29</text>
<text x="246.2" y="144">39</text>
<text x="246.2" y="149.1">41</text>
<text x="251.5" y="145.7">PPI1FS1</text>
<text x="289.8" y="145.7">PPI1FS2</text>
<text x="302.3" y="149.1">42</text>
<text x="302.3" y="144">40</text>
<text x="383.8" y="145.7">CDG/ADC_A1/LED2</text>
<text x="426.5" y="144">39</text>
<text x="426.5" y="149.1">41</text>
<text x="431.8" y="145.7">GPIO3</text>
<text x="447.1" y="145.7">GPIO4</text>
<text x="457.2" y="144">40</text>
<text x="457.2" y="149.1">42</text>
<text x="480.1" y="145.7">ADC_A0/LED1/MMC_D7/OTP_EN</text>
<text x="83.6" y="151.7">32</text>
<text x="88.9" y="153.3">ADDR31</text>
<text x="114.7" y="153.3">ADDR30</text>
<text x="127" y="151.7">31</text>
<text x="246.2" y="154.2">43</text>
<text x="251.5" y="150.7">PPI1FS3</text>
<text x="251.5" y="155.8">PPI1D1/PPI0D19</text>
<text x="281.3" y="155.8">PP1D0/PPI0D18</text>
<text x="289.6" y="150.7">PPI1CLK</text>
<text x="302.3" y="154.2">44</text>
<text x="399.1" y="150.7">WAKE</text>
<text x="426.5" y="154.2">43</text>
<text x="431.8" y="150.7">WAKE</text>
<text x="431.8" y="155.8">RSVD2</text>
<text x="446.4" y="150.7">RSVD1</text>
<text x="446.4" y="155.8">RSVD3</text>
<text x="457.2" y="154.2">44</text>
<text x="37.6" y="158.6">AWE</text>
<text x="83.6" y="161.8">36</text>
<text x="83.6" y="156.7">34</text>
<text x="88.9" y="158.4">AWE</text>
<text x="119.2" y="158.4">AOE</text>
<text x="127" y="161.8">35</text>
<text x="127" y="156.7">33</text>
<text x="246.2" y="159.3">45</text>
<text x="251.5" y="160.9">PPI1D3/PPI0D21</text>
<text x="280.6" y="160.9">PPI1D2/PPI0D20</text>
<text x="302.3" y="159.3">46</text>
<text x="426.5" y="159.3">45</text>
<text x="431.8" y="160.9">RSVD4</text>
<text x="446.4" y="160.9">RSVD5</text>
<text x="457.2" y="159.3">46</text>
<text x="83.6" y="166.9">38</text>
<text x="88.9" y="163.4">ARDY</text>
<text x="119.4" y="163.4">ARE</text>
<text x="127" y="166.9">37</text>
<text x="167.6" y="163.7">ARE</text>
<text x="246.2" y="164.4">47</text>
<text x="251.5" y="166">PPI1D5/PPI0D23</text>
<text x="280.6" y="166">PPI1D4/PPI0D22</text>
<text x="302.3" y="164.4">48</text>
<text x="426.5" y="164.4">47</text>
<text x="431.8" y="166">RSVD6</text>
<text x="446.4" y="166">RSVD7</text>
<text x="457.2" y="164.4">48</text>
<text x="23" y="173.9">AMS3/SPI0_SEL2</text>
<text x="36.5" y="168.8">AMS1</text>
<text x="83.6" y="172">40</text>
<text x="88.9" y="168.5">AMS1</text>
<text x="88.9" y="173.6">AMS3</text>
<text x="117.7" y="173.6">AMS2</text>
<text x="117.7" y="168.5">AMS0</text>
<text x="127" y="172">39</text>
<text x="167.6" y="168.8">AMS0</text>
<text x="167.6" y="173.9">AMS2</text>
<text x="246.2" y="169.4">49</text>
<text x="251.5" y="171.1">PPI1D7</text>
<text x="291.2" y="171.1">PPI1D6</text>
<text x="302.3" y="169.4">50</text>
<text x="426.5" y="169.4">49</text>
<text x="431.8" y="171.1">RSVD8</text>
<text x="446.4" y="171.1">RSVD9</text>
<text x="457.2" y="169.4">50</text>
<text x="26" y="178.9">ABE1#/SDQM1</text>
<text x="83.6" y="177.1">42</text>
<text x="88.9" y="178.7">ABE1</text>
<text x="118.1" y="178.7">ABE0</text>
<text x="127" y="177.1">41</text>
<text x="167.6" y="178.9">ABE0#/SDQM0</text>
<text x="246.2" y="174.5">51</text>
<text x="246.2" y="179.6">53</text>
<text x="251.5" y="176.1">PPI1D9</text>
<text x="291.2" y="176.1">PPI1D8</text>
<text x="302.3" y="179.6">54</text>
<text x="302.3" y="174.5">52</text>
<text x="429.3" y="174.5">IDC25X2_SMTA</text>
<text x="83.6" y="182.1">44</text>
<text x="88.9" y="183.8">ABE3</text>
<text x="118.1" y="183.8">ABE2</text>
<text x="127" y="182.1">43</text>
<text x="246.2" y="184.7">55</text>
<text x="251.5" y="181.2">PPI1D11</text>
<text x="289.8" y="181.2">PPI1D10</text>
<text x="302.3" y="184.7">56</text>
<text x="83.6" y="187.2">46</text>
<text x="88.9" y="188.8">BR</text>
<text x="119.9" y="188.8">NMI</text>
<text x="127" y="187.2">45</text>
<text x="167.6" y="189.1">NMI</text>
<text x="246.2" y="189.8">57</text>
<text x="251.5" y="186.3">PPI1D13</text>
<text x="251.5" y="191.4">PPI1D15</text>
<text x="289.8" y="191.4">PPI1D14</text>
<text x="289.8" y="186.3">PPI1D12</text>
<text x="302.3" y="189.8">58</text>
<text x="480.1" y="189.8">3.3V</text>
<text x="83.6" y="192.3">48</text>
<text x="83.6" y="197.4">50</text>
<text x="88.9" y="193.9">BGH</text>
<text x="120.9" y="193.9">BG</text>
<text x="127" y="192.3">47</text>
<text x="127" y="197.4">49</text>
<text x="246.2" y="194.8">59</text>
<text x="251.5" y="196.5">PPI1D17</text>
<text x="289.8" y="196.5">PPI1D16</text>
<text x="302.3" y="194.8">60</text>
<text x="464.8" y="192.3">PS_5V</text>
<text x="35.7" y="199.3">CLKOUT</text>
<text x="83.6" y="202.5">52</text>
<text x="88.9" y="199">CLKOUT</text>
<text x="116.2" y="199">RESET</text>
<text x="127" y="202.5">51</text>
<text x="167.6" y="199">RESET</text>
<text x="228.6" y="201.5">SDA</text>
<text x="246.2" y="199.9">61</text>
<text x="251.5" y="201.5">SDA</text>
<text x="296.2" y="201.5">NC</text>
<text x="302.3" y="199.9">62</text>
<text x="20.2" y="204.1">PB1/DR1PRI/MMC_D4</text>
<text x="23.1" y="209.2">CDG/ADC_A1/LED2</text>
<text x="83.6" y="207.5">54</text>
<text x="88.9" y="209.2">GPIO3</text>
<text x="88.9" y="204.1">GPIO1</text>
<text x="116.9" y="204.1">GPIO2</text>
<text x="116.9" y="209.2">GPIO4</text>
<text x="127" y="207.5">53</text>
<text x="167.6" y="204.1">PB2/RFS1/MMC_D5</text>
<text x="167.6" y="209.2">ADC_A0/LED1/MMC_D7/OTP_EN</text>
<text x="228.9" y="206.6">SCL</text>
<text x="246.2" y="205">63</text>
<text x="251.5" y="206.6">SCL</text>
<text x="291.5" y="206.6">RSVD1</text>
<text x="302.3" y="205">64</text>
<text x="71.1" y="212.6">D1</text>
<text x="83.6" y="212.6">56</text>
<text x="88.9" y="214.2">DATA1</text>
<text x="116.5" y="214.2">DATA0</text>
<text x="127" y="212.6">55</text>
<text x="137.2" y="212.6">D0</text>
<text x="246.2" y="210.1">65</text>
<text x="246.2" y="215.2">67</text>
<text x="251.5" y="211.7">RSVD2</text>
<text x="291.5" y="211.7">RSVD3</text>
<text x="302.3" y="215.2">68</text>
<text x="302.3" y="210.1">66</text>
<text x="430.4" y="215.2">1</text>
<text x="431.8" y="212.6">P4</text>
<text x="459.7" y="215.2">2</text>
<text x="71.1" y="217.7">D3</text>
<text x="83.6" y="217.7">58</text>
<text x="88.9" y="219.3">DATA3</text>
<text x="116.5" y="219.3">DATA2</text>
<text x="127" y="217.7">57</text>
<text x="137.2" y="217.7">D2</text>
<text x="246.2" y="220.2">69</text>
<text x="251.5" y="216.8">RSVD4</text>
<text x="251.5" y="221.9">RSVD6</text>
<text x="291.5" y="221.9">RSVD7</text>
<text x="291.5" y="216.8">RSVD5</text>
<text x="302.3" y="220.2">70</text>
<text x="430.4" y="220.2">3</text>
<text x="434.3" y="216.8">GND1</text>
<text x="434.3" y="221.9">GND2</text>
<text x="446.2" y="216.8">PWR_IN1</text>
<text x="446.2" y="221.9">PWR_IN2</text>
<text x="459.7" y="220.2">4</text>
<text x="71.1" y="222.8">D5</text>
<text x="71.1" y="227.9">D7</text>
<text x="83.6" y="222.8">60</text>
<text x="83.6" y="227.9">62</text>
<text x="88.9" y="224.4">DATA5</text>
<text x="116.5" y="224.4">DATA4</text>
<text x="127" y="227.9">61</text>
<text x="127" y="222.8">59</text>
<text x="137.2" y="222.8">D4</text>
<text x="137.2" y="227.9">D6</text>
<text x="248.9" y="225.3">IDC35X2_SMTA</text>
<text x="430.4" y="225.3">5</text>
<text x="434.3" y="226.9">GND3</text>
<text x="448" y="226.9">VDDIO1</text>
<text x="459.7" y="225.3">6</text>
<text x="71.1" y="232.9">D9</text>
<text x="83.6" y="232.9">64</text>
<text x="88.9" y="229.5">DATA7</text>
<text x="116.5" y="229.5">DATA6</text>
<text x="127" y="232.9">63</text>
<text x="137.2" y="232.9">D8</text>
<text x="430.4" y="230.4">7</text>
<text x="434.3" y="232">GND4</text>
<text x="448" y="232">VDDIO2</text>
<text x="459.7" y="230.4">8</text>
<text x="71.1" y="238">D11</text>
<text x="83.6" y="238">66</text>
<text x="88.9" y="234.6">DATA9</text>
<text x="88.9" y="239.6">DATA11</text>
<text x="115.1" y="239.6">DATA10</text>
<text x="116.5" y="234.6">DATA8</text>
<text x="127" y="238">65</text>
<text x="137.2" y="238">D10</text>
<text x="430.4" y="235.5">9</text>
<text x="434.3" y="237.1">GND5</text>
<text x="450.7" y="237.1">3.3V1</text>
<text x="459.7" y="235.5">10</text>
<text x="71.1" y="243.1">D13</text>
<text x="83.6" y="243.1">68</text>
<text x="88.9" y="244.7">DATA13</text>
<text x="115.1" y="244.7">DATA12</text>
<text x="127" y="243.1">67</text>
<text x="137.2" y="243.1">D12</text>
<text x="429.1" y="240.6">11</text>
<text x="429.1" y="245.6">13</text>
<text x="434.3" y="242.2">GND6</text>
<text x="450.7" y="242.2">3.3V2</text>
<text x="459.7" y="240.6">12</text>
<text x="459.7" y="245.6">14</text>
<text x="71.1" y="248.2">D15</text>
<text x="83.6" y="248.2">70</text>
<text x="88.9" y="249.8">DATA15</text>
<text x="115.1" y="249.8">DATA14</text>
<text x="127" y="248.2">69</text>
<text x="137.2" y="248.2">D14</text>
<text x="370.8" y="247.3">ADC_A0/LED1/MMC_D7/OTP_EN</text>
<text x="429.1" y="250.7">15</text>
<text x="434.3" y="247.3">DTPRI</text>
<text x="449.5" y="247.3">DRPRI</text>
<text x="459.7" y="250.7">16</text>
<text x="482.6" y="247.3">PB1/DR1PRI/MMC_D4</text>
<text x="83.6" y="253.3">72</text>
<text x="88.9" y="254.9">DATA17</text>
<text x="115.1" y="254.9">DATA16</text>
<text x="127" y="253.3">71</text>
<text x="386.3" y="257.4">CDG/ADC_A1/LED2</text>
<text x="386.4" y="252.3">CZM/ADC_A2/LED3</text>
<text x="429.1" y="255.8">17</text>
<text x="434.3" y="257.4">TSCLK</text>
<text x="434.3" y="252.3">DTSEC</text>
<text x="448.6" y="252.3">DRSEC</text>
<text x="449" y="257.4">RSCLK</text>
<text x="459.7" y="255.8">18</text>
<text x="482.6" y="257.4">RSCLK1/MMC_D6</text>
<text x="482.6" y="252.3">DR1SEC</text>
<text x="83.6" y="263.4">76</text>
<text x="83.6" y="258.3">74</text>
<text x="88.9" y="260">DATA19</text>
<text x="115.1" y="260">DATA18</text>
<text x="127" y="263.4">75</text>
<text x="127" y="258.3">73</text>
<text x="394.5" y="262.5">CUD/SD_CD</text>
<text x="429.1" y="260.9">19</text>
<text x="434.3" y="262.5">TFS</text>
<text x="452.3" y="262.5">RFS</text>
<text x="459.7" y="260.9">20</text>
<text x="482.6" y="262.5">PB2/RFS1/MMC_D5</text>
<text x="83.6" y="268.5">78</text>
<text x="88.9" y="265">DATA21</text>
<text x="115.1" y="265">DATA20</text>
<text x="127" y="268.5">77</text>
<text x="394.5" y="267.6">SPI0_SSEL1</text>
<text x="429.1" y="266">21</text>
<text x="434.3" y="267.6">SPISEL1</text>
<text x="447.2" y="267.6">SPISEL2</text>
<text x="459.7" y="266">22</text>
<text x="482.6" y="267.6">AMS3/SPI0_SEL2</text>
<text x="83.6" y="273.6">80</text>
<text x="88.9" y="270.1">DATA23</text>
<text x="88.9" y="275.2">DATA25</text>
<text x="115.1" y="275.2">DATA24</text>
<text x="115.1" y="270.1">DATA22</text>
<text x="127" y="273.6">79</text>
<text x="394.5" y="272.7">CUD/SD_CD</text>
<text x="429.1" y="271">23</text>
<text x="434.3" y="272.7">SPISEL3</text>
<text x="448.4" y="272.7">SPICLK</text>
<text x="459.7" y="271">24</text>
<text x="482.6" y="272.7">SPI0_SCK</text>
<text x="83.6" y="278.7">82</text>
<text x="88.9" y="280.3">DATA27</text>
<text x="115.1" y="280.3">DATA26</text>
<text x="127" y="278.7">81</text>
<text x="395.9" y="277.7">SPI0_MOSI</text>
<text x="429.1" y="276.1">25</text>
<text x="429.1" y="281.2">27</text>
<text x="434.3" y="277.7">SPIMOSI</text>
<text x="449.9" y="277.7">SPISS</text>
<text x="459.7" y="276.1">26</text>
<text x="459.7" y="281.2">28</text>
<text x="482.6" y="277.7">AMS2</text>
<text x="40.6" y="286.3">3.3V</text>
<text x="54.6" y="286.3">PS_5V</text>
<text x="83.6" y="283.7">84</text>
<text x="88.9" y="285.4">DATA29</text>
<text x="115.1" y="285.4">DATA28</text>
<text x="127" y="283.7">83</text>
<text x="395.9" y="282.8">SPI0_MISO</text>
<text x="404.1" y="287.9">SCL</text>
<text x="429.1" y="286.3">29</text>
<text x="434.3" y="282.8">SPIMISO</text>
<text x="434.3" y="287.9">SCL</text>
<text x="449.5" y="282.8">TIMER</text>
<text x="452.1" y="287.9">SDA</text>
<text x="459.7" y="286.3">30</text>
<text x="482.6" y="282.8">DR1SEC</text>
<text x="482.6" y="287.9">SDA</text>
<text x="83.6" y="293.9">88</text>
<text x="83.6" y="288.8">86</text>
<text x="88.9" y="290.4">DATA31</text>
<text x="115.1" y="290.4">DATA30</text>
<text x="127" y="293.9">87</text>
<text x="127" y="288.8">85</text>
<text x="386.4" y="293">CZM/ADC_A2/LED3</text>
<text x="429.1" y="291.4">31</text>
<text x="434.3" y="293">UARTTX</text>
<text x="447" y="293">UARTRX</text>
<text x="459.7" y="291.4">32</text>
<text x="482.6" y="293">DR1SEC</text>
<text x="83.6" y="299">90</text>
<text x="88.9" y="295.5">RSVD1</text>
<text x="116.2" y="295.5">RSVD2</text>
<text x="127" y="299">89</text>
<text x="429.1" y="296.4">33</text>
<text x="434.3" y="298.1">UARTRTSUARTCTS</text>
<text x="459.7" y="296.4">34</text>
<text x="83.6" y="304.1">92</text>
<text x="88.9" y="305.7">RSVD5</text>
<text x="88.9" y="300.6">RSVD3</text>
<text x="116.2" y="300.6">RSVD4</text>
<text x="116.2" y="305.7">RSVD6</text>
<text x="127" y="304.1">91</text>
<text x="400.7" y="303.1">RESET</text>
<text x="429.1" y="301.5">35</text>
<text x="434.3" y="303.1">RESET</text>
<text x="453.6" y="303.1">NC</text>
<text x="459.7" y="301.5">36</text>
<text x="83.6" y="309.1">94</text>
<text x="88.9" y="310.8">RSVD7</text>
<text x="116.2" y="310.8">RSVD8</text>
<text x="127" y="309.1">93</text>
<text x="383.4" y="308.2">PB1/DR1PRI/MMC_D4</text>
<text x="429.1" y="306.6">37</text>
<text x="429.1" y="311.7">39</text>
<text x="434.3" y="308.2">GPIO1</text>
<text x="449.7" y="308.2">GPIO2</text>
<text x="459.7" y="306.6">38</text>
<text x="459.7" y="311.7">40</text>
<text x="482.6" y="308.2">PB2/RFS1/MMC_D5</text>
<text x="83.6" y="314.2">96</text>
<text x="88.9" y="315.8">PWR_IN1</text>
<text x="117.6" y="315.8">GND1</text>
<text x="127" y="314.2">95</text>
<text x="386.3" y="313.3">CDG/ADC_A1/LED2</text>
<text x="429.1" y="316.8">41</text>
<text x="434.3" y="313.3">GPIO3</text>
<text x="449.7" y="313.3">GPIO4</text>
<text x="459.7" y="316.8">42</text>
<text x="482.6" y="313.3">ADC_A0/LED1/MMC_D7/OTP_EN</text>
<text x="83.6" y="319.3">98</text>
<text x="88.9" y="320.9">PWR_IN2</text>
<text x="117.6" y="320.9">GND2</text>
<text x="127" y="319.3">97</text>
<text x="401.7" y="318.4">WAKE</text>
<text x="429.1" y="321.8">43</text>
<text x="434.3" y="318.4">WAKE</text>
<text x="434.3" y="323.5">RSVD2</text>
<text x="449" y="318.4">RSVD1</text>
<text x="449" y="323.5">RSVD3</text>
<text x="459.7" y="321.8">44</text>
<text x="82.2" y="329.5">102</text>
<text x="82.2" y="324.4">100</text>
<text x="88.9" y="326">VDDIO1</text>
<text x="117.6" y="326">GND3</text>
<text x="127" y="324.4">99</text>
<text x="127" y="329.5">101</text>
<text x="429.1" y="326.9">45</text>
<text x="434.3" y="328.5">RSVD4</text>
<text x="449" y="328.5">RSVD5</text>
<text x="459.7" y="326.9">46</text>
<text x="82.2" y="334.5">104</text>
<text x="88.9" y="331.1">VDDIO2</text>
<text x="117.6" y="331.1">GND4</text>
<text x="127" y="334.5">103</text>
<text x="429.1" y="332">47</text>
<text x="434.3" y="333.6">RSVD6</text>
<text x="449" y="333.6">RSVD7</text>
<text x="459.7" y="332">48</text>
<text x="86.4" y="339.6">QMS52X2_SMT</text>
<text x="88.9" y="336.2">3.3V1</text>
<text x="118" y="336.2">3.3V2</text>
<text x="429.1" y="337.1">49</text>
<text x="434.3" y="338.7">RSVD8</text>
<text x="449" y="338.7">RSVD9</text>
<text x="459.7" y="337.1">50</text>
<text x="431.8" y="342.2">IDC25X2_SMTA</text>
</g>
</svg>
